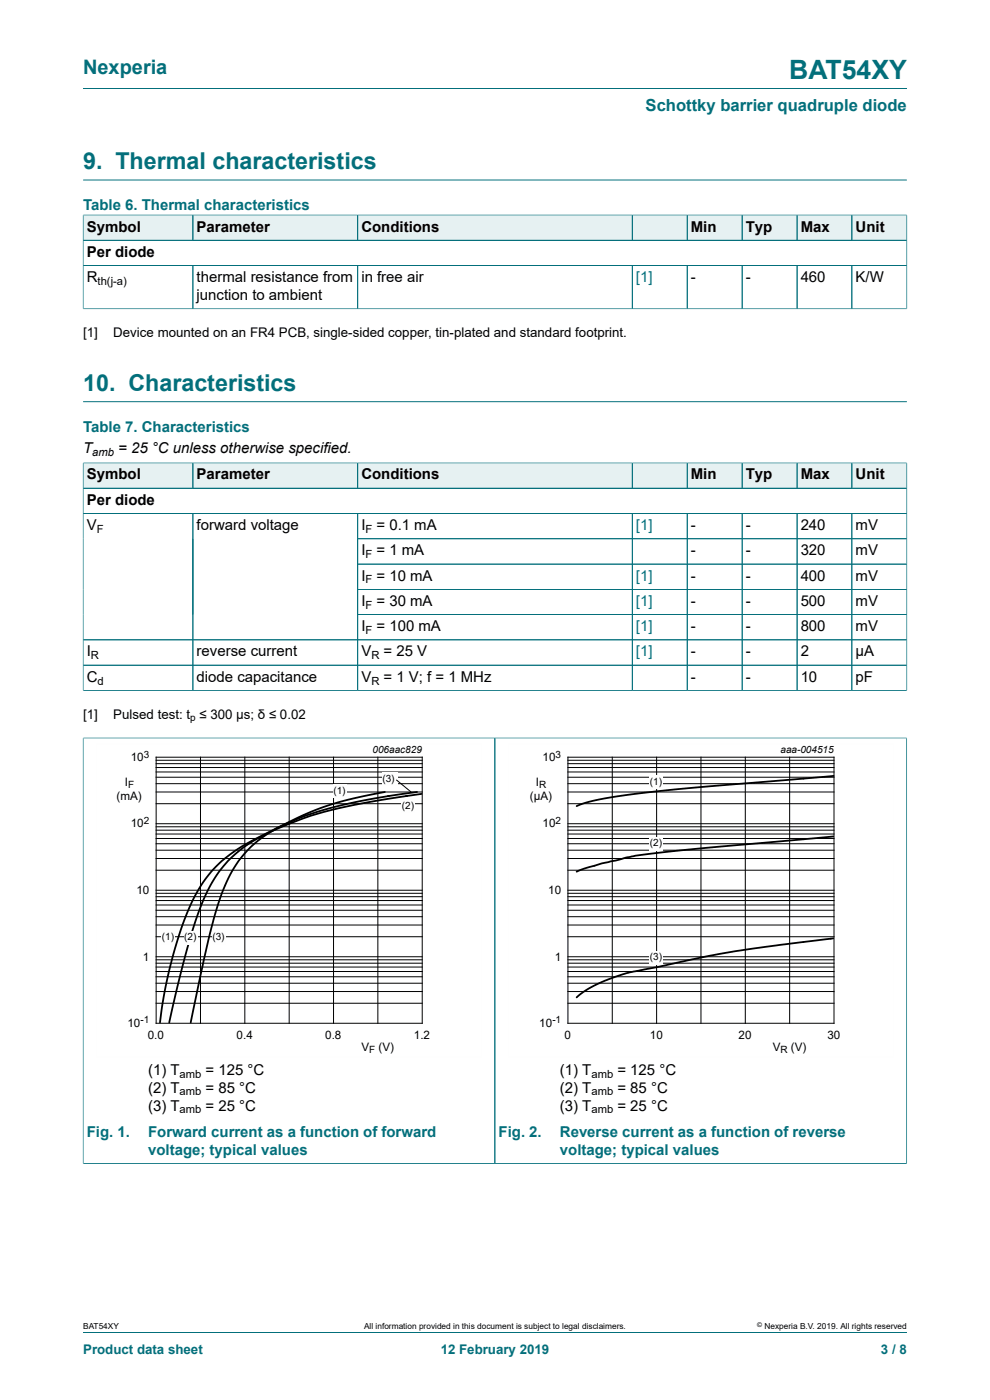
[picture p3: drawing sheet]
<svg xmlns="http://www.w3.org/2000/svg" width="210mm" height="297mm" viewBox="0 0 210 297" stroke-linecap="round" stroke-linejoin="round" font-family="sans-serif">
<path d="M17.6 18.8h174.8M17.6 38.2h174.8" fill="none" stroke="#036f7b" stroke-width=".21"/>
<path d="M17.7 45.7h23.2v5.2h-23.2z" fill="#e6f1f2"/>
<path d="M17.6 45.5v5.5h23.3v-5.4h-23.3" fill="none" stroke="#036f7b" stroke-width=".21"/>
<path d="M41 45.7h34.8v5.2h-34.8z" fill="#e6f1f2"/>
<path d="M40.9 45.6h35v5.4h-35z" fill="none" stroke="#036f7b" stroke-width=".21"/>
<path d="M75.9 45.7h58.1v5.2h-58.1z" fill="#e6f1f2"/>
<path d="M75.9 45.6h58.2v5.4h-58.2z" fill="none" stroke="#036f7b" stroke-width=".21"/>
<path d="M134.2 45.7h11.5v5.2h-11.5z" fill="#e6f1f2"/>
<path d="M134.1 45.6h11.7v5.4h-11.7z" fill="none" stroke="#036f7b" stroke-width=".21"/>
<path d="M145.8 45.7h11.5v5.2h-11.5z" fill="#e6f1f2"/>
<path d="M145.8 45.6h11.6v5.4h-11.6z" fill="none" stroke="#036f7b" stroke-width=".21"/>
<path d="M157.5 45.7h11.5v5.2h-11.5z" fill="#e6f1f2"/>
<path d="M157.4 45.6h11.7v5.4h-11.7z" fill="none" stroke="#036f7b" stroke-width=".21"/>
<path d="M169.1 45.7h11.5v5.2h-11.5z" fill="#e6f1f2"/>
<path d="M169.1 45.6h11.6v5.4h-11.6z" fill="none" stroke="#036f7b" stroke-width=".21"/>
<path d="M180.8 45.7h11.5v5.2h-11.5z" fill="#e6f1f2"/>
<g fill="none" stroke="#036f7b" stroke-width=".21">
<path d="M17.6 56.3h174.8M17.6 51h174.8M17.6 45.7v19.9M17.7 45.6h174.7M40.9 56.3v9.2M40.9 45.7v5.2M75.9 56.3v9.2M75.9 45.7v5.2M134.1 45.7v5.2M134.1 56.3v9.2M145.8 45.7v5.2M145.8 56.3v9.2"/>
<path d="M157.4 45.7v5.2M157.4 56.3v9.2M169.1 45.7v5.2M169.1 56.3v9.2M180.7 45.6v5.4M180.7 56.3v9.2M192.4 45.5v20.1M17.6 65.5h174.8M17.6 85.2h174.8"/>
</g>
<path d="M17.7 98.3h23.2v5.2h-23.2z" fill="#e6f1f2"/>
<path d="M17.6 98.1v5.5h23.3v-5.4h-23.3" fill="none" stroke="#036f7b" stroke-width=".21"/>
<path d="M41 98.3h34.8v5.2h-34.8z" fill="#e6f1f2"/>
<path d="M40.9 98.2h35v5.4h-35z" fill="none" stroke="#036f7b" stroke-width=".21"/>
<path d="M75.9 98.3h58.1v5.2h-58.1z" fill="#e6f1f2"/>
<path d="M75.9 98.2h58.2v5.4h-58.2z" fill="none" stroke="#036f7b" stroke-width=".21"/>
<path d="M134.2 98.3h11.5v5.2h-11.5z" fill="#e6f1f2"/>
<path d="M134.1 98.2h11.7v5.4h-11.7z" fill="none" stroke="#036f7b" stroke-width=".21"/>
<path d="M145.8 98.3h11.5v5.2h-11.5z" fill="#e6f1f2"/>
<path d="M145.8 98.2h11.6v5.4h-11.6z" fill="none" stroke="#036f7b" stroke-width=".21"/>
<path d="M157.5 98.3h11.5v5.2h-11.5z" fill="#e6f1f2"/>
<path d="M157.4 98.2h11.7v5.4h-11.7z" fill="none" stroke="#036f7b" stroke-width=".21"/>
<path d="M169.1 98.3h11.5v5.2h-11.5z" fill="#e6f1f2"/>
<path d="M169.1 98.2h11.6v5.4h-11.6z" fill="none" stroke="#036f7b" stroke-width=".21"/>
<path d="M180.8 98.3h11.5v5.2h-11.5z" fill="#e6f1f2"/>
<g fill="none" stroke="#036f7b" stroke-width=".21">
<path d="M17.6 98.3v48.2M17.7 98.2h174.7M40.9 98.3v5.2M75.9 98.3v5.2M134.1 98.3v5.2M145.8 98.3v5.2M157.4 98.3v5.2M169.1 98.3v5.2M180.7 98.2v5.4M192.4 98.1v48.4M17.6 108.9h174.8M17.6 103.6h174.8"/>
<path d="M40.9 108.9v37.6M75.9 108.9v37.6M75.9 114.3h116.5M75.9 119.7h116.5M134.1 108.9v37.6M145.8 108.9v37.6M157.4 108.9v37.6M169.1 108.9v37.6M180.7 108.9v37.6M75.9 125h116.5M75.9 130.4h116.5M192.4 135.7h-174.8"/>
<path d="M17.6 146.5h174.8M17.6 156.6h87.4v90.2h-87.4M17.6 141.1h174.8M17.6 156.5v90.4"/>
</g>
<path d="M102.3 157.8h-81.9v66.3h81.9" fill="none" stroke="#fefefe" stroke-width=".21"/>
<g fill="none" stroke="#000" stroke-width=".21">
<path d="M33.1 160.6h56.5v56.5h-56.5zM33.1 179h56.5M33.1 177.9h56.5M33.1 176.9h56.5M33.1 176.1h56.5M33.1 175.4h56.5M33.1 174.7h56.5M33.1 170.5h56.5M33.1 168h56.5M33.1 166.3h56.5M33.1 164.9h56.5M33.1 163.8h56.5"/>
<path d="M33.1 162.8h56.5M33.1 162h56.5M33.1 161.3h56.5M42.5 160.6v56.5M51.9 160.6v56.5M61.3 160.6v56.5M70.7 160.6v56.5M80.2 160.6v56.5M33.1 198.7h56.5M33.1 196.2h56.5M33.1 194.5h56.5M33.1 193.1h56.5"/>
<path d="M33.1 192h56.5M33.1 191h56.5M33.1 190.2h56.5M33.1 189.5h56.5M33.1 188.9h56.5M33.1 184.6h56.5M33.1 182.1h56.5M33.1 180.4h56.5M33.1 212.8h56.5M33.1 210.3h56.5M33.1 208.6h56.5M33.1 207.2h56.5"/>
<path d="M33.1 206.1h56.5M33.1 205.2h56.5M33.1 204.3h56.5M33.1 203.6h56.5M33.1 203h56.5"/>
</g>
<path d="M81.6 168l-7.5 1.6-5.7 1.7-4.6 1.9-8.2 4.1a29.3 29.3 0 0 0-12.4 9.7l-1.3 2-1.4 2.9-1.5 3.5-1.3 3.9-1.1 3.8-1.3 5.4-.9 4.7-.5 3.7M88.5 168l-10 1.5-7.8 1.8a41 41 0 0 0-17 7.9 28.8 28.8 0 0 0-7.7 13.6l-2.7 10.7-2.8 13.4M89.4 168.4l-10.2 1.6-8.4 1.7a58.9 58.9 0 0 0-19.5 8.3 29.1 29.1 0 0 0-9.6 14.6l-2.6 8.9-3.2 13.4" fill="none" stroke="#000" stroke-width=".38"/>
<g fill="#fefefe">
<path d="M34.2 197.5h2.9v2.8h-2.9z"/>
<path d="M70.6 166.4h2.9v2.8h-2.9z"/>
<path d="M85.1 169.6h3v2.8h-3z"/>
<path d="M39 197.5h2.9v2.8h-2.9z"/>
<path d="M44.9 197.5h3v2.8h-3z"/>
<path d="M81 163.9h3.3v2.8h-3.3z"/>
</g>
<g fill="none" stroke="#000" stroke-width=".21">
<path d="M84.1 165.4l3.1 2.6M120.5 160.6h56.4v56.5h-56.4zM120.5 179h56.4M120.5 177.9h56.4M120.5 176.9h56.4M120.5 176.1h56.4M120.5 175.4h56.4M120.5 174.7h56.4M120.5 170.5h56.4M120.5 168h56.4M120.5 166.3h56.4M120.5 164.9h56.4"/>
<path d="M120.5 163.8h56.4M120.5 162.8h56.4M120.5 162h56.4M120.5 161.3h56.4M129.9 160.6v56.5M139.3 160.6v56.5M148.7 160.6v56.5M158.1 160.6v56.5M167.5 160.6v56.5M120.5 198.7h56.4M120.5 196.2h56.4M120.5 194.5h56.4"/>
<path d="M120.5 193.1h56.4M120.5 192h56.4M120.5 191h56.4M120.5 190.2h56.4M120.5 189.5h56.4M120.5 188.9h56.4M120.5 184.6h56.4M120.5 182.1h56.4M120.5 180.4h56.4M120.5 212.8h56.4M120.5 210.3h56.4M120.5 208.6h56.4"/>
<path d="M120.5 207.2h56.4M120.5 206.1h56.4M120.5 205.2h56.4M120.5 204.3h56.4M120.5 203.6h56.4M120.5 203h56.4"/>
</g>
<path d="M192.3 156.5v90.4M192.4 156.6h-87.4v90.2h87.4" fill="none" stroke="#036f7b" stroke-width=".21"/>
<path d="M189.6 157.8h-81.8v66.3h81.8" fill="none" stroke="#fefefe" stroke-width=".21"/>
<path d="M176.7 177.5l-28.9 2.6-12.8 1.4-7.4 1.7-3.8 1.1-1.5 .6M176.8 164.6l-28.1 2.4-12.2 1.2-9.3 1.4-2.8 .6-2.1 .8M176.7 199.1l-20.7 2.7-6.3 1.1-16.1 3.4-3.2 1-3.6 1.4-2.3 1.3-2.2 1.6" fill="none" stroke="#000" stroke-width=".38"/>
<g fill="#fefefe">
<path d="M137.7 164.5h3v2.9h-3z"/>
<path d="M137.7 177.6h3v2.8h-3z"/>
<path d="M137.7 201.7h3v2.8h-3z"/>
</g>
<path d="M17.6 156.6v90.2M17.7 156.6h174.6M105 156.6v90.2M192.3 156.6v90.2M17.7 246.8h174.6M17.6 282.6h174.8" fill="none" stroke="#036f7b" stroke-width=".21"/>
<text font-size="5.6" fill="#036f7b" x="167.4" y="16.8">BAT54XY</text>
<g font-size="4.9" fill="#036f7b">
<text x="17.6" y="35.9">9. Thermal characteristics</text>
<text x="17.6" y="82.9">10. Characteristics</text>
</g>
<text font-size="4.2" fill="#036f7b" x="17.6" y="15.6">Nexperia</text>
<text font-size="3.5" fill="#036f7b" x="136.9" y="23.7">Schottky barrier quadruple diode</text>
<g font-size="3.2" fill="#036f7b">
<text x="17.6" y="44.5">Table 6. Thermal characteristics</text>
<text x="17.6" y="91.6">Table 7. Characteristics</text>
<text x="18.4" y="241.2">Fig. 1.</text>
<text x="31.4" y="241.2">Forward current as a function of forward</text>
<text x="31.4" y="245">voltage; typical values</text>
<text x="105.8" y="241.2">Fig. 2.</text>
<text x="118.8" y="241.2">Reverse current as a function of reverse</text>
<text x="118.8" y="245">voltage; typical values</text>
</g>
<g font-size="3.2">
<text x="18.4" y="49.1">Symbol</text>
<text x="41.7" y="49.1">Parameter</text>
<text x="76.7" y="49.1">Conditions</text>
<text x="146.5" y="49.1">Min</text>
<text x="158.2" y="49.1">Typ</text>
<text x="169.8" y="49.1">Max</text>
<text x="181.5" y="49.1">Unit</text>
<text x="18.4" y="54.5">Per diode</text>
<text x="18.4" y="59.8">R</text>
<text x="41.7" y="59.8">thermal resistance from</text>
<text x="76.7" y="59.8">in free air</text>
<text x="146.5" y="59.8">-</text>
<text x="158.2" y="59.8">-</text>
<text x="169.8" y="59.8">460</text>
<text x="181.5" y="59.8">K/W</text>
<text x="41.7" y="63.7">junction to ambient</text>
<text x="17.6" y="96.1">T</text>
<text x="18.4" y="101.7">Symbol</text>
<text x="25.1" y="96.1">= 25 °C unless otherwise specified.</text>
<text x="41.7" y="101.7">Parameter</text>
<text x="76.7" y="101.7">Conditions</text>
<text x="146.5" y="101.7">Min</text>
<text x="158.2" y="101.7">Typ</text>
<text x="169.8" y="101.7">Max</text>
<text x="181.5" y="101.7">Unit</text>
<text x="18.4" y="107.1">Per diode</text>
<text x="18.4" y="112.4">V</text>
<text x="41.7" y="112.4">forward voltage</text>
<text x="76.7" y="112.4">I</text>
<text x="79.9" y="112.4">= 0.1 mA</text>
<text x="146.5" y="112.4">-</text>
<text x="158.2" y="112.4">-</text>
<text x="169.8" y="112.4">240</text>
<text x="181.5" y="112.4">mV</text>
<text x="76.7" y="117.8">I</text>
<text x="79.9" y="117.8">= 1 mA</text>
<text x="146.5" y="117.8">-</text>
<text x="158.2" y="117.8">-</text>
<text x="169.8" y="117.8">320</text>
<text x="181.5" y="117.8">mV</text>
<text x="76.7" y="123.2">I</text>
<text x="79.9" y="123.2">= 10 mA</text>
<text x="146.5" y="123.2">-</text>
<text x="158.2" y="123.2">-</text>
<text x="169.8" y="123.2">400</text>
<text x="181.5" y="123.2">mV</text>
<text x="76.7" y="128.5">I</text>
<text x="79.9" y="128.5">= 30 mA</text>
<text x="146.5" y="128.5">-</text>
<text x="158.2" y="128.5">-</text>
<text x="169.8" y="128.5">500</text>
<text x="181.5" y="128.5">mV</text>
<text x="76.7" y="133.9">I</text>
<text x="79.9" y="133.9">= 100 mA</text>
<text x="146.5" y="133.9">-</text>
<text x="158.2" y="133.9">-</text>
<text x="169.8" y="133.9">800</text>
<text x="181.5" y="133.9">mV</text>
<text x="18.4" y="139.3">I</text>
<text x="41.7" y="139.3">reverse current</text>
<text x="76.7" y="139.3">V</text>
<text x="81.4" y="139.3">= 25 V</text>
<text x="146.5" y="139.3">-</text>
<text x="158.2" y="139.3">-</text>
<text x="169.8" y="139.3">2</text>
<text x="181.5" y="139.3">µA</text>
<text x="18.4" y="144.6">C</text>
<text x="41.7" y="144.6">diode capacitance</text>
<text x="76.7" y="144.6">V</text>
<text x="81.4" y="144.6">= 1 V; f = 1 MHz</text>
<text x="146.5" y="144.6">-</text>
<text x="158.2" y="144.6">-</text>
<text x="169.8" y="144.6">10</text>
<text x="181.5" y="144.6">pF</text>
<text x="31.4" y="228">(1) T</text>
<text x="43.6" y="228">= 125 °C</text>
<text x="118.8" y="228">(1) T</text>
<text x="131" y="228">= 125 °C</text>
<text x="31.4" y="231.8">(2) T</text>
<text x="43.6" y="231.8">= 85 °C</text>
<text x="118.8" y="231.8">(2) T</text>
<text x="131" y="231.8">= 85 °C</text>
<text x="31.4" y="235.6">(3) T</text>
<text x="43.6" y="235.6">= 25 °C</text>
<text x="118.8" y="235.6">(3) T</text>
<text x="131" y="235.6">= 25 °C</text>
</g>
<g font-size="3.2" fill="#00f">
<text x="134.9" y="59.8">[1]</text>
<text x="134.9" y="112.4">[1]</text>
<text x="134.9" y="123.2">[1]</text>
<text x="134.9" y="128.5">[1]</text>
<text x="134.9" y="133.9">[1]</text>
<text x="134.9" y="139.3">[1]</text>
</g>
<g font-size="2.8">
<text x="17.6" y="71.5">[1]</text>
<text x="24" y="71.5">Device mounted on an FR4 PCB, single-sided copper, tin-plated and standard footprint.</text>
<text x="17.6" y="152.4">[1]</text>
<text x="24" y="152.4">Pulsed test: t ≤ 300 μs; δ ≤ 0.02</text>
</g>
<g font-size="2.8" fill="#036f7b">
<text x="17.6" y="287.2">Product data sheet</text>
<text x="93.5" y="287.2">12 February 2019</text>
<text x="186.9" y="287.2">3 / 8</text>
</g>
<g font-size="2.5">
<text x="27.7" y="161.4">10</text>
<text x="115.1" y="161.4">10</text>
<text x="26.5" y="166.6">I</text>
<text x="113.7" y="166.6">I</text>
<text x="24.7" y="169.6">(mA)</text>
<text x="112.4" y="169.6">(µA)</text>
<text x="27.7" y="175.5">10</text>
<text x="115.1" y="175.5">10</text>
<text x="28.9" y="189.7">10</text>
<text x="116.3" y="189.7">10</text>
<text x="30.3" y="203.8">1</text>
<text x="117.7" y="203.8">1</text>
<text x="27" y="217.9">10</text>
<text x="31.3" y="220.4">0.0</text>
<text x="50.2" y="220.4">0.4</text>
<text x="69" y="220.4">0.8</text>
<text x="87.8" y="220.4">1.2</text>
<text x="114.4" y="217.9">10</text>
<text x="119.8" y="220.4">0</text>
<text x="137.9" y="220.4">10</text>
<text x="156.7" y="220.4">20</text>
<text x="175.5" y="220.4">30</text>
<text x="76.7" y="223">V</text>
<text x="80.3" y="223">(V)</text>
<text x="163.9" y="223">V</text>
<text x="167.8" y="223">(V)</text>
</g>
<g font-size="2.4">
<text x="20.7" y="60.5">th(j-a)</text>
<text x="19.6" y="96.7">amb</text>
<text x="20.5" y="113.1">F</text>
<text x="77.5" y="113.1">F</text>
<text x="77.5" y="118.4">F</text>
<text x="77.5" y="123.8">F</text>
<text x="77.5" y="129.1">F</text>
<text x="77.5" y="134.5">F</text>
<text x="19.3" y="139.9">R</text>
<text x="78.8" y="139.9">R</text>
<text x="20.7" y="145.2">d</text>
<text x="78.8" y="145.2">R</text>
<text x="38.1" y="228.6">amb</text>
<text x="38.1" y="232.4">amb</text>
<text x="125.5" y="228.6">amb</text>
<text x="125.5" y="232.4">amb</text>
<text x="38.1" y="236.2">amb</text>
<text x="125.5" y="236.2">amb</text>
</g>
<g font-size="2.1">
<text x="40.3" y="153">p</text>
<text x="30.5" y="160.7">3</text>
<text x="79" y="159.8">006aac829</text>
<text x="117.9" y="160.7">3</text>
<text x="165.6" y="159.8">aaa-004515</text>
<text x="27.2" y="167.2">F</text>
<text x="81.1" y="165.8">(3)</text>
<text x="114.4" y="167.2">R</text>
<text x="137.9" y="166.5">(1)</text>
<text x="70.7" y="168.4">(1)</text>
<text x="85.3" y="171.5">(2)</text>
<text x="30.5" y="174.8">2</text>
<text x="117.9" y="174.8">2</text>
<text x="137.9" y="179.5">(2)</text>
<text x="34.3" y="199.4">(1)</text>
<text x="39.1" y="199.4">(2)</text>
<text x="45.1" y="199.4">(3)</text>
<text x="137.9" y="203.7">(3)</text>
<text x="29.8" y="217.1">-1</text>
<text x="117.2" y="217.1">-1</text>
<text x="78.3" y="223.5">F</text>
<text x="165.6" y="223.5">R</text>
</g>
<g font-size="1.8">
<text x="17.6" y="282">BAT54XY</text>
<text x="77.2" y="282">All information provided in this document is subject to legal disclaimers.</text>
<text x="162.2" y="282">Nexperia B.V. 2019. All rights reserved</text>
</g>
<text font-size="1.4" x="160.6" y="281.6">©</text>
</svg>
